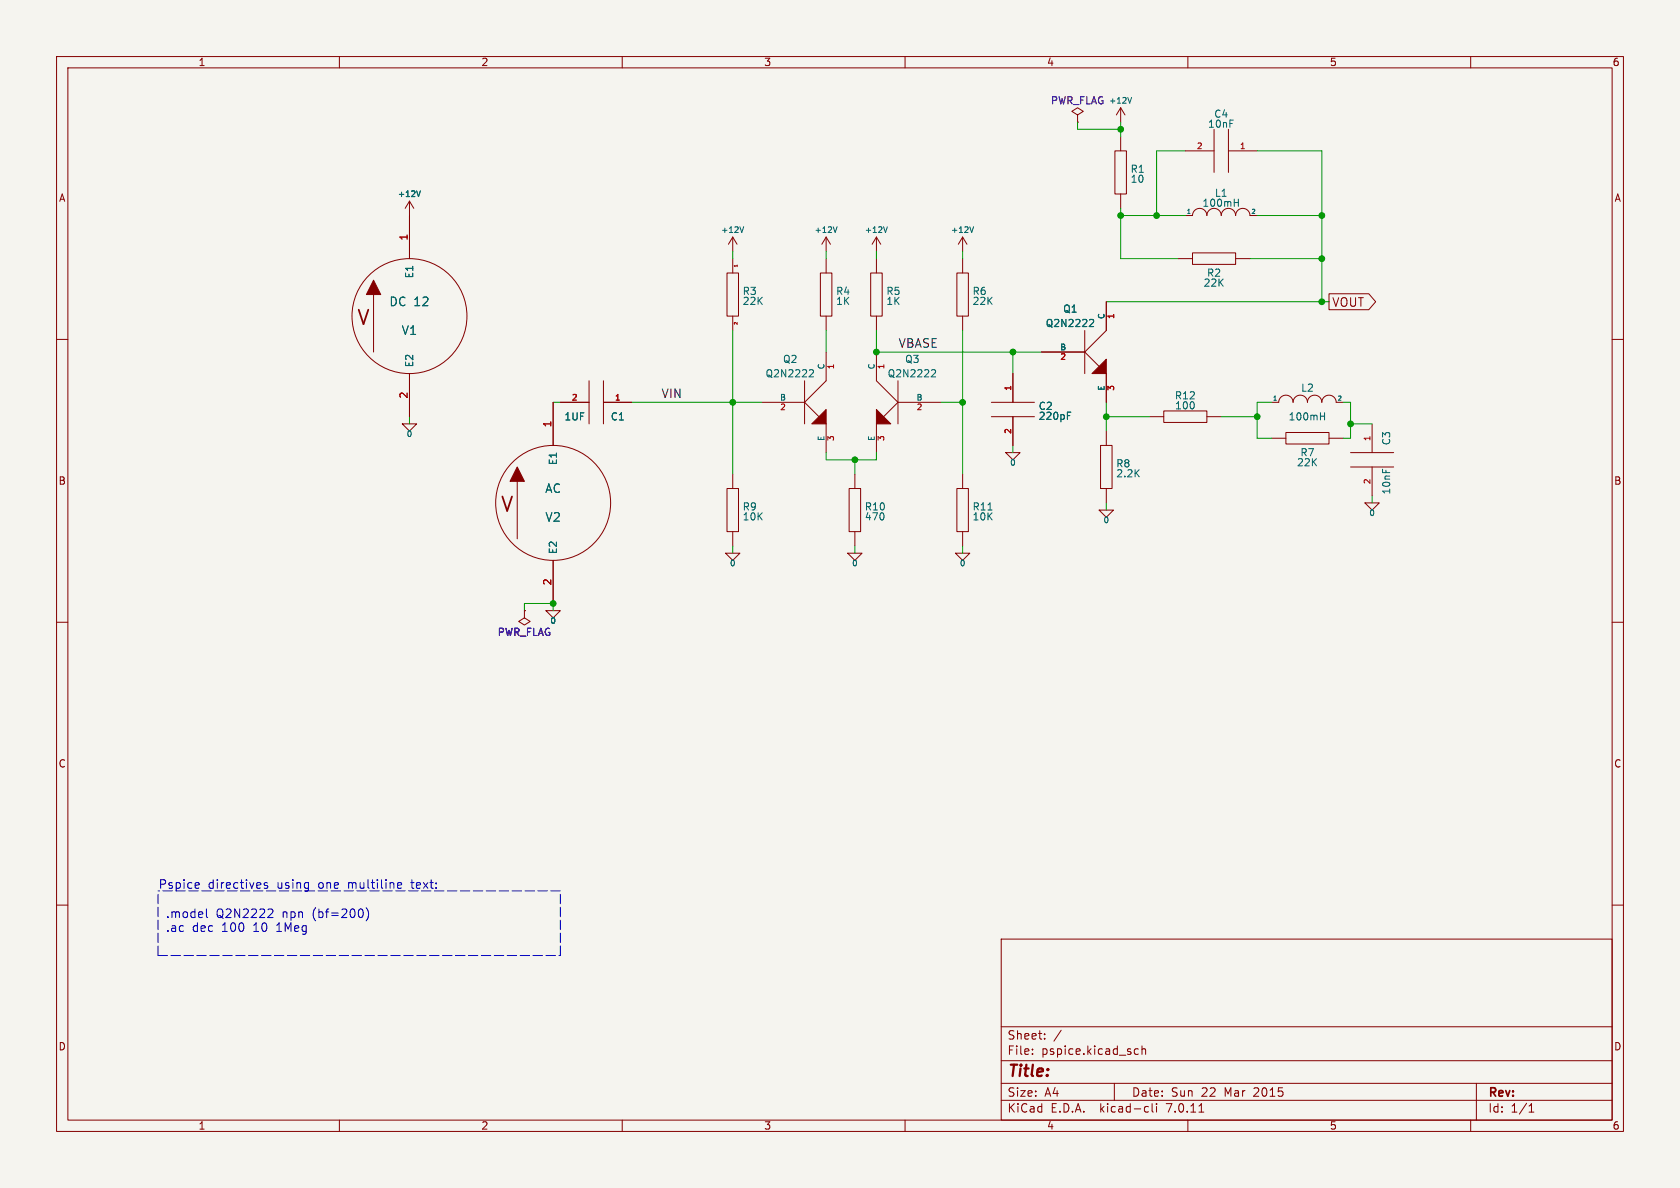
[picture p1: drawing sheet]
<svg xmlns="http://www.w3.org/2000/svg" width="297mm" height="210mm" viewBox="0 0 297 210" stroke-linecap="round" stroke-linejoin="round" font-family="sans-serif">
<path d="M0 0h297v210h-297z" fill="#f5f4ef" stroke="#f5f4ef" stroke-width=".18"/>
<g fill="none" stroke="#840000" stroke-width=".18">
<path d="M10 10h277v190h-277zM12 12h273v186h-273zM60 10v2M110 10v2M160 10v2M198.1 19.1v2.5M198.1 19.1l-.7 1.2M198.1 19.1l.8 1.2M210 10v2M260 10v2M72.4 35.6v10.1M72.4 35.6l-.8 1.2"/>
<path d="M72.4 35.6l.8 1.2M190.5 20.3l1-.6-1-.6-1 .6 1 .6v1.3M190.5 21.6h.1M197.1 26.7h2v7.6h-2zM198.1 24.1v2.6M198.1 34.3v2.5M209.5 38.1h1.3a1.27 1.27 0 0 1 1.3-1.3 1.27 1.27 0 0 1 1.3 1.3 1.27 1.27 0 0 1 1.2-1.3 1.27 1.27 0 0 1 1.3 1.3 1.27 1.27 0 0 1 1.3-1.3 1.27 1.27 0 0 1 1.2 1.3 1.27 1.27 0 0 1 1.3-1.3 1.27 1.27 0 0 1 1.3 1.3h1.2M209.5 26.7h5.1M214.6 22.9v7.6M217.2 22.9v7.6M217.2 26.7h5M10 60h2"/>
<path d="M128.5 48.3h2.1v7.6h-2.1zM129.5 41.9v2.6M129.5 45.7v2.6M129.5 55.9v2.5M129.5 41.9l-.7 1.3M129.5 41.9l.8 1.3M145 48.3h2.1v7.6h-2.1zM146 41.9v2.6M146 45.7v2.6M146 55.9v2.5M146 41.9l-.7 1.3M146 41.9l.8 1.3"/>
<path d="M153.9 48.3h2.1v7.6h-2.1zM154.9 41.9l-.7 1.3M154.9 41.9v2.6M154.9 45.7v2.6M154.9 55.9v2.5M154.9 41.9l.8 1.3M169.2 48.3h2v7.6h-2zM170.2 41.9v2.6M170.2 45.7v2.6M170.2 55.9v2.5M170.2 41.9l-.8 1.3M170.2 41.9l.7 1.3"/>
<path d="M191.8 58.4v7.6M195.6 53.3v5.1l-3.8 3.8M208.3 45.7h2.5M210.8 44.7h7.6v2h-7.6zM218.4 45.7h2.6M234.9 51.9h7.1l1.2 1.4-1.2 1.4h-7.1zM285 60h2M71.1 74.9h2.6l-1.3 1.3zM72.4 66v7.7M97.8 71.1v7.6M99.1 71.1h5M104.1 67.3v7.6"/>
<path d="M106.7 71.1h5.1M106.7 67.3v7.6M134.6 71.1h7.6M142.2 71.1l3.8 3.8v5.1M142.2 67.3v7.6M146 62.2v5.1l-3.8 3.8M154.9 62.2v5.1l3.8 3.8M158.7 71.1h7.7M158.7 71.1l-3.8 3.8v5.1M158.7 67.3v7.6M175.3 71.1h7.6M175.3 73.7h7.6"/>
<path d="M179.1 66v5.1M179.1 73.7v5M184.1 62.2h7.7M191.8 62.2l3.8 3.8v5.1M194.6 78.7h2v7.7h-2zM195.6 76.2v2.5M203.2 73.7h2.5M205.7 72.6h7.7v2.1h-7.7zM213.4 73.7h2.5M224.8 71.1h1.3a1.27 1.27 0 0 1 1.2-1.2 1.27 1.27 0 0 1 1.3 1.2 1.27 1.27 0 0 1 1.3-1.2 1.27 1.27 0 0 1 1.2 1.2 1.27 1.27 0 0 1 1.3-1.2 1.27 1.27 0 0 1 1.3 1.2 1.27 1.27 0 0 1 1.2-1.2 1.27 1.27 0 0 1 1.3 1.2h1.3M224.8 77.5h2.5M227.3 76.5h7.6v2h-7.6z"/>
<path d="M234.9 77.5h2.6M242.6 74.9v5.1M97.8 99.1v7.6M128.3 97.8h2.5l-1.3 1.3zM128.5 86.4h2.1v7.6h-2.1zM129.5 83.8v2.6M129.5 94v2.5M149.9 97.8h2.5l-1.3 1.3zM150.1 86.4h2v7.6h-2zM151.1 83.8v2.6M151.1 94v2.5M168.9 97.8h2.5l-1.2 1.3z"/>
<path d="M169.2 86.4h2v7.6h-2zM170.2 83.8v2.6M170.2 94v2.5M177.8 80h2.5l-1.2 1.3zM194.3 90.2h2.5l-1.2 1.2zM195.6 86.4v2.5M238.8 82.6h7.6M238.8 80h7.6M241.3 88.9h2.5l-1.2 1.3zM242.6 82.6v5M10 110h2M92.7 108v1.2l1 .7-1 .6-1-.6 1-.7"/>
<path d="M92.7 108h.1M96.5 108h2.6l-1.3 1.2zM285 110h2M10 160h2M285 160h2M177 166h108v32h-108zM60 198v2M110 198v2M160 198v2M177 194.5h108M177 191.5h108M177 187.5h108"/>
<path d="M177 181.5h108M182.5 186.3v.1M182.5 185.5v.1M184.7 183.6v.1M184.7 182.8v.1M187.6 182.1l-1.3 2M197 191.5v3M200.5 186.1l.3 .3 .4-.1M201.2 185.5l-.4-.1-.3 .3M201.9 185.5l.2-.1 .4 .1v.9M201.9 184.9v1.5M202.6 195.6l.4 .1"/>
<path d="M203 196.5l-.4 .1M203.7 195.1v1.3l.2 .2M204.5 195.1v.1M204.5 195.6v1M210 198v2M212 196.6h.8M260 198v2M261 191.5v6.5M270.3 196.6h.9M270.3 195.5l.4-.4v1.5"/>
<circle cx="72.4" cy="55.9" r="10.2"/>
<circle cx="97.8" cy="88.9" r="10.2"/>
</g>
<g fill="none" stroke="#006464" stroke-width=".18">
<path d="M200.1 17.2l-.4 1M74.3 33.7l-.3 1.1M218.2 35.8h.7M218.9 35.2v1.3M131.5 40.1l-.4 1M148 40.1l-.4 1M156.9 40.1l-.4 1M172.1 40.1l-.3 1M192.8 56.5h.4l.1 .3-.7 .9h.7M143.3 65.3l.4 .1 .1 .3-.8 .9h.8M164.9 65.3l.4 .1 .1 .3-.8 .9h.8M188.7 73.5h.4"/>
<path d="M188.7 72.9h.6M233.4 73.6h.8M234.2 73v1.2M174.7 90.2h.7"/>
</g>
<path d="M129.8 57.3h.1M129.9 57l-.1 .3M130.3 47h-.4" fill="none" stroke="#a90000" stroke-width=".18"/>
<g fill="#840000" stroke="#840000" stroke-width=".18">
<path d="M146 72.4v2.5h-2.5z"/>
<path d="M193 66l2.6-2.5v2.5z"/>
<path d="M154.9 72.4l2.6 2.5h-2.6z"/>
<path d="M91.4 85.1v10.2z"/>
<path d="M91.4 82.6l1.3 2.5h-2.5z"/>
<path d="M66 52.1v10.1z"/>
<path d="M66 49.5l1.3 2.6h-2.5z"/>
</g>
<path d="M34.7 156l.5 .1v.3l-.7 .1M35.2 157h-.5M47.3 156.1l-.4-.1-.2 .2 .1 .3 .5 .1v.4h-.6M70.3 156.5l.7-.1-.1-.3-.4-.1-.2 .2v.8h.6M36.5 160.7v1.3l.2 .2M47.6 160.7l.5 .1 .2 .3-1 1.1h1M63.9 160.7a.95 .95 0 0 1 0 1.5M64.7 160.5a1.75 1.75 0 0 1 0 2.3" fill="none" stroke="#0000c2" stroke-width=".18"/>
<path d="M99.1 157.5h-71.2M27.9 168.9v-11.4M27.9 168.9h71.2M99.1 168.9v-11.4" fill="none" stroke="#0000c2" stroke-width=".18" stroke-dasharray="1.7 .6"/>
<g fill="none" stroke="#009600" stroke-width=".18">
<path d="M190.5 21.6v1.3h7.6M198.1 36.8v8.9h10.2M198.1 38.1h11.4M198.1 21.6v2.5M209.5 26.7h-5v11.4M222.2 26.7h11.5v26.6M222.2 38.1h11.5M129.5 44.5v1.2M129.5 58.4v25.4M146 44.5v1.2M146 58.4v3.8M154.9 44.5v1.2"/>
<path d="M154.9 58.4v3.8h29.2M170.2 44.5v1.2M170.2 58.4v25.4M195.6 53.3h39.3M221 45.7h12.7M72.4 73.7v1.2M97.8 71.1h1.3M111.8 71.1h22.8M166.4 71.1h3.8M179.1 62.2v3.8M179.1 78.7v1.3M195.6 71.1v5.1"/>
<path d="M195.6 73.7h7.6M215.9 73.7h6.3M224.8 71.1h-2.6v6.4h2.6M237.5 71.1h1.3v6.4h-1.3M238.8 74.9h3.8M129.5 96.5v1.3M146 80v1.3h8.9v-1.3M151.1 81.3v2.5M151.1 96.5v1.3M170.2 96.5v1.3M195.6 88.9v1.3M242.6 87.6v1.3"/>
<path d="M92.7 108v-1.3h5.1v1.3"/>
</g>
<g fill="#009600" stroke="#009600" stroke-width=".18">
<circle cx="233.7" cy="38.1" r=".51"/>
<circle cx="198.1" cy="38.1" r=".51"/>
<circle cx="204.5" cy="38.1" r=".51"/>
<circle cx="198.1" cy="22.9" r=".51"/>
<circle cx="233.7" cy="45.7" r=".51"/>
<circle cx="233.7" cy="53.3" r=".51"/>
<circle cx="154.9" cy="62.2" r=".51"/>
<circle cx="195.6" cy="73.7" r=".51"/>
<circle cx="170.2" cy="71.1" r=".51"/>
<circle cx="179.1" cy="62.2" r=".51"/>
<circle cx="151.1" cy="81.3" r=".51"/>
<circle cx="97.8" cy="106.7" r=".51"/>
<circle cx="129.5" cy="71.1" r=".51"/>
<circle cx="238.8" cy="74.9" r=".51"/>
<circle cx="222.3" cy="73.7" r=".51"/>
</g>
<g font-size="3.5" fill="#840000">
<text x="63" y="57.9">V</text>
<text x="88.4" y="90.9">V</text>
</g>
<text font-size="2.8" fill="#840000" x="178" y="190.9">Title:</text>
<g font-size="2.1" fill="#006464">
<text x="68.8" y="54.3">DC 12</text>
<text x="70.9" y="59.4">V1</text>
<text x="96.3" y="87.4">AC</text>
<text x="96.3" y="92.4">V2</text>
</g>
<g font-size="2.1" fill="#840000">
<text x="235.4" y="54.4">VOUT</text>
<text x="178" y="184">Sheet:</text>
<text x="178" y="186.7">File:</text>
<text x="184.1" y="186.7">pspice.kicad_sch</text>
<text x="178" y="196.9">KiCad</text>
<text x="178" y="194.1">Size:</text>
<text x="184.7" y="194.1">A4</text>
<text x="185.7" y="196.9">E.D.A.</text>
<text x="194.6" y="196.9">kicad-cli</text>
<text x="200" y="194.1">Date:</text>
<text x="206.5" y="196.9">7.0.11</text>
<text x="207" y="194.1">Sun</text>
<text x="212.5" y="194.1">22</text>
<text x="216.6" y="194.1">Mar</text>
<text x="221.9" y="194.1">2015</text>
<text x="263" y="194.3">Rev:</text>
<text x="263" y="196.9">Id:</text>
<text x="267.1" y="196.9">1/1</text>
</g>
<g font-size="2.1" fill="#0f0f0f">
<text x="158.7" y="61.6">VBASE</text>
<text x="116.8" y="70.5">VIN</text>
</g>
<g font-size="2.1" fill="#0000c2">
<text x="27.9" y="157.2">Pspice</text>
<text x="36.7" y="157.2">directives</text>
<text x="49" y="157.2">using</text>
<text x="56.4" y="157.2">one</text>
<text x="61.8" y="157.2">multiline</text>
<text x="73.1" y="157.2">text:</text>
<text x="29.2" y="162.4">.model</text>
<text x="29.2" y="164.9">.ac</text>
<text x="33.9" y="164.9">dec</text>
<text x="38.1" y="162.4">Q2N2222</text>
<text x="39.2" y="164.9">100</text>
<text x="44.9" y="164.9">10</text>
<text x="49.1" y="164.9">1Meg</text>
<text x="49.9" y="162.4">npn</text>
<text x="55.4" y="162.4">(bf=200)</text>
</g>
<g font-size="1.8" fill="#840000">
<text x="35" y="11.9">1</text>
<text x="85" y="11.9">2</text>
<text x="135" y="11.9">3</text>
<text x="185" y="11.9">4</text>
<text x="235" y="11.9">5</text>
<text x="285" y="11.9">6</text>
<text x="10.3" y="35.9">A</text>
<text x="285.3" y="35.9">A</text>
<text x="10.3" y="85.9">B</text>
<text x="285.3" y="85.9">B</text>
<text x="10.3" y="135.9">C</text>
<text x="285.3" y="135.9">C</text>
<text x="10.3" y="185.9">D</text>
<text x="285.3" y="185.9">D</text>
<text x="35" y="199.9">1</text>
<text x="85" y="199.9">2</text>
<text x="135" y="199.9">3</text>
<text x="185" y="199.9">4</text>
<text x="235" y="199.9">5</text>
<text x="285" y="199.9">6</text>
</g>
<g font-size="1.8" fill="#840084">
<text x="185.7" y="18.6">PWR_FLAG</text>
<text x="87.9" y="112.6">PWR_FLAG</text>
</g>
<g font-size="1.8" fill="#006464">
<text x="213.5" y="22.8">10nF</text>
<text x="214.6" y="21">C4</text>
<text x="199.8" y="30.7">R1</text>
<text x="199.8" y="32.5">10</text>
<text x="214.7" y="35">L1</text>
<text x="212.5" y="36.8">100mH</text>
<text x="73.3" y="49.3" transform="rotate(-90 73.3 49.3)">E1</text>
<text x="131.2" y="52.3">R3</text>
<text x="147.7" y="52.3">R4</text>
<text x="156.6" y="52.3">R5</text>
<text x="171.8" y="52.3">R6</text>
<text x="212.7" y="50.9">22K</text>
<text x="213.3" y="49.1">R2</text>
<text x="131.2" y="54.1">22K</text>
<text x="147.7" y="54.1">1K</text>
<text x="156.6" y="54.1">1K</text>
<text x="171.8" y="54.1">22K</text>
<text x="184.8" y="58">Q2N2222</text>
<text x="187.9" y="55.5">Q1</text>
<text x="73.3" y="65" transform="rotate(-90 73.3 65)">E2</text>
<text x="138.3" y="64.4">Q2</text>
<text x="159.9" y="64.4">Q3</text>
<text x="135.2" y="66.9">Q2N2222</text>
<text x="156.8" y="66.9">Q2N2222</text>
<text x="207.6" y="70.8">R12</text>
<text x="229.9" y="69.4">L2</text>
<text x="99.7" y="74.5">1UF</text>
<text x="107.9" y="74.5">C1</text>
<text x="183.5" y="72.7">C2</text>
<text x="183.5" y="74.4">220pF</text>
<text x="207.6" y="72.6">100</text>
<text x="227.7" y="74.5">100mH</text>
<text x="98.7" y="82.3" transform="rotate(-90 98.7 82.3)">E1</text>
<text x="197.2" y="82.8">R8</text>
<text x="229.2" y="82.6">22K</text>
<text x="229.8" y="80.9">R7</text>
<text x="246" y="78.8" transform="rotate(-90 246 78.8)">C3</text>
<text x="197.2" y="84.6">2.2K</text>
<text x="246" y="87.5" transform="rotate(-90 246 87.5)">10nF</text>
<text x="131.2" y="90.4">R9</text>
<text x="131.2" y="92.2">10K</text>
<text x="152.8" y="92.2">470</text>
<text x="152.8" y="90.4">R10</text>
<text x="171.8" y="90.4">R11</text>
<text x="171.8" y="92.2">10K</text>
<text x="98.7" y="98" transform="rotate(-90 98.7 98)">E2</text>
</g>
<g font-size="1.8" fill="#a90000">
<text x="72.1" y="42.6" transform="rotate(-90 72.1 42.6)">1</text>
<text x="72.1" y="70.6" transform="rotate(-90 72.1 70.6)">2</text>
<text x="97.5" y="75.6" transform="rotate(-90 97.5 75.6)">1</text>
<text x="97.5" y="103.6" transform="rotate(-90 97.5 103.6)">2</text>
</g>
<g font-size="1.4" fill="#006464">
<text x="196" y="18.5">+12V</text>
<text x="70.2" y="35">+12V</text>
<text x="127.4" y="41.4">+12V</text>
<text x="143.9" y="41.4">+12V</text>
<text x="152.8" y="41.4">+12V</text>
<text x="168" y="41.4">+12V</text>
<text x="195.3" y="56.5" transform="rotate(-90 195.3 56.5)">C</text>
<text x="145.8" y="65.4" transform="rotate(-90 145.8 65.4)">C</text>
<text x="154.7" y="65.4" transform="rotate(-90 154.7 65.4)">C</text>
<text x="187.3" y="62">B</text>
<text x="137.8" y="70.9">B</text>
<text x="161.9" y="70.9">B</text>
<text x="195.3" y="69.2" transform="rotate(-90 195.3 69.2)">E</text>
<text x="71.8" y="77.4">0</text>
<text x="145.8" y="78.1" transform="rotate(-90 145.8 78.1)">E</text>
<text x="154.7" y="78.1" transform="rotate(-90 154.7 78.1)">E</text>
<text x="178.5" y="82.5">0</text>
<text x="195" y="92.7">0</text>
<text x="242" y="91.4">0</text>
<text x="128.9" y="100.3">0</text>
<text x="150.5" y="100.3">0</text>
<text x="169.6" y="100.3">0</text>
<text x="97.2" y="110.5">0</text>
</g>
<g font-size="1.4" fill="#a90000">
<text x="211.5" y="26.4">2</text>
<text x="219.1" y="26.4">1</text>
<text x="197.3" y="56.5" transform="rotate(-90 197.3 56.5)">1</text>
<text x="147.8" y="65.4" transform="rotate(-90 147.8 65.4)">1</text>
<text x="156.7" y="65.4" transform="rotate(-90 156.7 65.4)">1</text>
<text x="187.3" y="64">2</text>
<text x="101" y="70.9">2</text>
<text x="108.6" y="70.9">1</text>
<text x="178.8" y="69.2" transform="rotate(-90 178.8 69.2)">1</text>
<text x="197.3" y="69.2" transform="rotate(-90 197.3 69.2)">3</text>
<text x="137.8" y="72.8">2</text>
<text x="161.9" y="72.8">2</text>
<text x="178.8" y="76.8" transform="rotate(-90 178.8 76.8)">2</text>
<text x="147.8" y="78.1" transform="rotate(-90 147.8 78.1)">3</text>
<text x="156.7" y="78.1" transform="rotate(-90 156.7 78.1)">3</text>
<text x="242.3" y="78.1" transform="rotate(-90 242.3 78.1)">1</text>
<text x="242.3" y="85.7" transform="rotate(-90 242.3 85.7)">2</text>
</g>
<g font-size="1.1" fill="#006464">
<text x="209.7" y="37.8">1</text>
<text x="221.1" y="37.8">2</text>
<text x="224.9" y="70.9">1</text>
<text x="236.3" y="70.9">2</text>
</g>
<g font-size=".7" fill="#a90000">
<text x="130.6" y="47.3" transform="rotate(-90 130.6 47.3)">1</text>
<text x="130.6" y="57.5" transform="rotate(-90 130.6 57.5)">2</text>
</g>
</svg>
